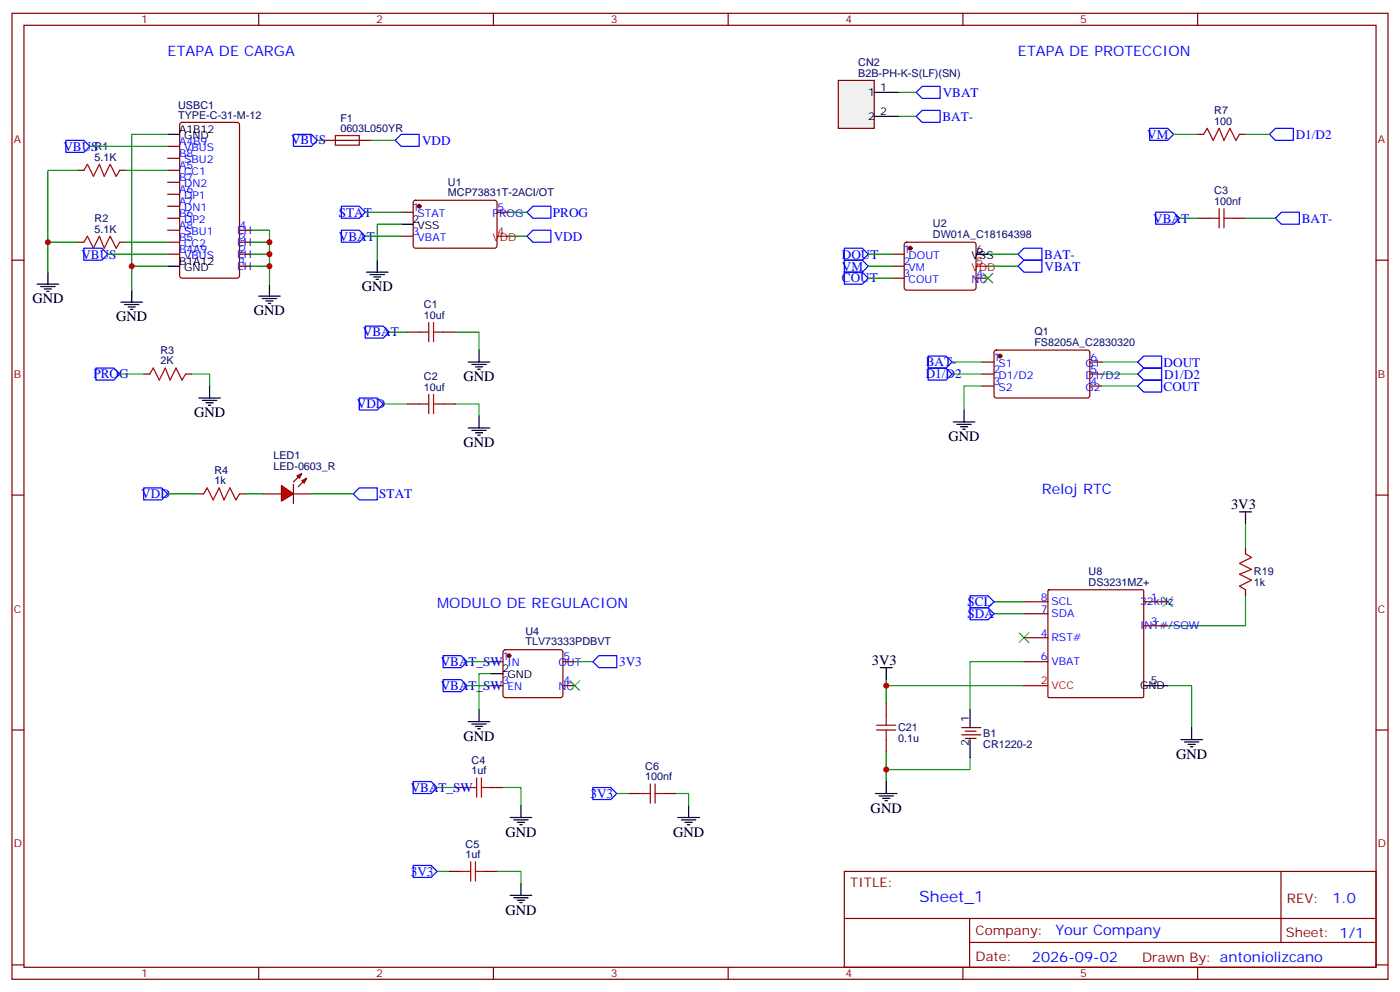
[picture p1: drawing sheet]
<svg xmlns="http://www.w3.org/2000/svg" width="412mm" height="292mm" viewBox="0 0 412 292" stroke-linecap="round" stroke-linejoin="round" font-family="sans-serif">
<g fill="none" stroke="#870000" stroke-width=".35">
<path d="M3.5 3.9h405.4v284.4h-405.4zM7.1 7.4h398.2v277.3h-398.2zM76.2 3.9v3.5M145.3 3.9v3.5M214.5 3.9v3.5M283.6 3.9v3.5M352.8 3.9v3.5M53.2 36.2l.4-.2h16.2l.7 .4 .1 44.8-.5 .6-16.5 .1-.6-.5-.1-44.7zM22.9 50.1h1.8M35.3 50.1h1.7M49.4 43.1h3.5M49.4 46.6h3.5"/>
<path d="M49.4 50.1h3.5M49.4 53.7h3.5M49.4 57.2h3.5M95.2 41.3h14.2M121.9 59.2l.5-.3 23.6 .1 .4 .7-.1 12.9-.6 .5-23.6-.1-.4-.6v-12.7zM3.5 76.6h3.6M22.9 71.3h1.8M35.3 71.3h1.7M49.4 60.7h3.5M49.4 64.2h3.5M49.4 67.8h3.5M49.4 71.3h3.5"/>
<path d="M49.4 74.8h3.5M70.6 67.8h3.5M70.6 71.3h3.5M70.6 74.8h3.5M70.6 78.4h3.5M118.2 62.5h3.5M118.2 69.5h3.5M146.4 62.5h3.5M405.3 76.6h3.6M119.9 97.8h3.6M130.5 97.8h3.6M42.3 110.1h1.8"/>
<path d="M54.7 110.1h1.7M119.9 118.9h3.6M130.5 118.9h3.6M3.5 145.7h3.6M58.2 145.4h1.8M70.6 145.4h1.7M405.3 145.7h3.6M3.5 214.9h3.6M405.3 214.9h3.6M248.7 256.5h156.6v28.2h-156.6zM377.3 256.5v20.9M248.7 270.4h156.5"/>
<path d="M285.6 277.4h119.6M285.6 270.4v14.1M3.5 284h3.6M76.2 284.7v3.6M145.3 284.7v3.6M214.5 284.7v3.6M283.6 284.7v3.6M352.8 284.7v3.6M405.3 284h3.6"/>
</g>
<path d="M49.4 39.5h3.5M49.4 78.4h3.5M118.2 66h3.5" fill="none" stroke="#000" stroke-width=".35"/>
<g fill="none" stroke="#a10000" stroke-width=".35">
<path d="M98.8 39.9h7v2.8h-7zM24.7 50.1l1.1-1.7 1.7 3.5 1.8-3.5 1.4 3.5 1.8-3.5 1.7 3.5 1.1-1.8M24.7 71.3l1.1-1.8 1.7 3.6 1.8-3.6 1.4 3.6 1.8-3.6 1.7 3.6 1.1-1.8M123.5 97.8h2.8M126.3 94.9v5.7M127.7 97.8h2.8M127.7 94.9v5.7M44.1 110.1l1.1-1.8 1.7 3.6 1.8-3.6 1.4 3.6 1.8-3.6 1.7 3.6 1.1-1.8M123.5 118.9h2.8M126.3 116.1v5.6M127.7 116.1v5.6M127.7 118.9h2.8"/>
<path d="M60 145.4l1-1.8 1.8 3.5 1.8-3.5 1.4 3.5 1.7-3.5 1.8 3.5 1.1-1.7"/>
</g>
<circle cx="123.5" cy="60.7" r=".53" fill="#870000" stroke="#870000" stroke-width=".35"/>
<path d="M146.4 69.5h3.5" fill="none" stroke="#f00" stroke-width=".35"/>
<g fill="#f00" stroke="#870000" stroke-width=".35">
<path d="M82.9 142.9l3.5 2.5-3.5 2.1z"/>
<path d="M86.4 142.6v5.6z"/>
</g>
<g fill="#870000" stroke="#870000" stroke-width=".35">
<path d="M86.4 141.9l1.4-1.5z"/>
<path d="M89.3 141.9l-1.5 1.4z"/>
</g>
<g fill="#f00" stroke="#870000" stroke-width=".35">
<path d="M87.5 140.1l1.4-.7-.7 1.4z"/>
<path d="M88.9 141.5l1.4-.7-.7 1.4z"/>
</g>
<g fill="none" stroke="#870000" stroke-width=".35">
<path d="M352.8 39.5h1.7M365.1 39.5h1.8M262.8 74.8h3.5M262.8 78.4h3.5M266.6 71.5l.5-.2 20 .1 .4 .6-.1 13-.6 .4-20-.1-.5-.6v-12.7zM352.8 64.2h3.5M363.4 64.2h3.5M262.8 81.9h3.5M287.5 81.9h3.5M289.3 106.6h3.5M289.3 110.1h3.5M289.3 113.6h3.5"/>
<path d="M293 103.3l.5-.3 27.1 .1 .4 .7v12.9l-.7 .5-27.1-.1-.4-.6v-12.7zM321 106.6h3.6M321 110.1h3.6M321 113.6h3.6M77.6 145.4h5.3M86.4 145.4h5.3"/>
</g>
<g fill="none" stroke="#00f" stroke-width=".35">
<path d="M86.4 39.5h5.3l1.8 1.8-1.8 1.8h-5.3zM271.6 25.4h5.3v3.6h-5.3l-1.7-1.8zM271.6 32.5h5.3v3.5h-5.3l-1.7-1.7zM338.7 37.8h5.3l1.7 1.7-1.7 1.8h-5.3zM373.9 39.5l1.8-1.7h5.3v3.5h-5.3zM19.4 41.3h5.3l1.8 1.8-1.8 1.7h-5.3zM116.4 41.3l1.8-1.8h5.3v3.6h-5.3zM24.7 73.1h5.3l1.7 1.7-1.7 1.8h-5.3zM100.5 67.8h5.3l1.8 1.7-1.8 1.8h-5.3zM100.5 60.7h5.3l1.8 1.8-1.8 1.7h-5.3zM155.2 62.5l1.8-1.8h5.3v3.5h-5.3zM157 67.8h5.3v3.5h-5.3l-1.8-1.8z"/>
<path d="M248.7 73.1h5.3l1.8 1.7-1.8 1.8h-5.3zM248.7 76.6h5.3l1.8 1.8-1.8 1.7h-5.3zM299.9 78.4l1.7-1.8h5.3v3.5h-5.3zM299.9 74.8l1.7-1.7h5.3v3.5h-5.3zM340.4 62.5h5.3l1.8 1.7-1.8 1.8h-5.3zM375.7 64.2l1.8-1.7h5.3v3.5h-5.3zM107.6 96h5.3l1.8 1.8-1.8 1.7h-5.3zM248.7 80.1h5.3l1.8 1.8-1.8 1.7h-5.3zM28.2 108.3h5.3l1.8 1.8-1.8 1.8h-5.3zM105.8 117.2h5.3l1.8 1.7-1.8 1.8h-5.3zM273.4 104.8h5.3l1.8 1.8-1.8 1.7h-5.3zM273.4 108.3h5.3l1.8 1.8-1.8 1.8h-5.3z"/>
<path d="M335.1 106.6l1.8-1.8h5.3v3.5h-5.3zM335.1 110.1l1.8-1.8h5.3v3.6h-5.3zM335.1 113.6l1.8-1.7h5.3v3.5h-5.3zM42.3 143.6h5.3l1.8 1.8-1.8 1.7h-5.3zM104.1 145.4l1.7-1.8h5.3v3.5h-5.3z"/>
</g>
<g fill="none" stroke="#008700" stroke-width=".35">
<path d="M49.4 39.5h-10.6v45.9M264.6 34.3h5.3M264.6 27.2h5.3M345.7 39.5h7.1M366.9 39.5h7M22.9 50.1h-8.8v30M26.5 43.1h22.9M37 50.1h12.4M93.5 41.3h1.7M14.1 71.3h8.8M31.7 74.8h17.7M37 71.3h12.4"/>
<path d="M38.8 78.4h10.6M74.1 67.8h5.3v15.8M74.1 74.8h5.3M74.1 78.4h5.3M74.1 71.3h5.3M107.6 69.5h10.6M107.6 62.5h10.6M118.2 66h-7.1v10.6M149.9 69.5h5.3M149.9 62.5h5.3M255.8 74.8h7M255.8 78.4h7"/>
<path d="M291 74.8h8.9M291 78.4h8.9M347.5 64.2h5.3M366.9 64.2h8.8M114.7 97.8h5.2M134.1 97.8h7v5.2M255.8 81.9h7M35.3 110.1h7M56.4 110.1h5.3v3.5M112.9 118.9h7M134.1 118.9h7v3.5M280.5 110.1h8.8"/>
<path d="M280.5 106.6h8.8M289.3 113.6h-5.3v7.1M324.6 110.1h10.5M324.6 106.6h10.5M324.6 113.6h10.5M49.4 145.4h8.8M72.3 145.4h5.3M91.7 145.4h12.4"/>
</g>
<g fill="none" stroke="#000" stroke-width=".35">
<path d="M111.1 76.6v3.5M287.5 74.8h3.5M10.9 83.6h6.4M12 84.3h4.2M13.1 85.1h2.1M13.8 85.8h.7M14.1 80.1v3.5M35.6 88.9h6.4M36.7 89.6h4.2M37.7 90.3h2.2M38.5 91.1h.7M38.8 85.4v3.5"/>
<path d="M76.2 87.2h6.3M77.3 87.9h4.2M78.3 88.6h2.1M79 89.3h.7M79.4 83.6v3.6M107.9 80.1h6.4M109 80.8h4.2M110.1 81.5h2.1M110.8 82.2h.7M58.6 117.2h6.3M59.6 117.9h4.3M60.7 118.6h2.1"/>
<path d="M61.4 119.3h.7M61.7 113.6v3.6M137.9 106.6h6.4M139 107.3h4.2M140.1 108h2.1M140.8 108.7h.7M141.1 103v3.6M137.9 126h6.4M139 126.7h4.2M140.1 127.4h2.1M140.8 128.1h.7M141.1 122.4v3.6"/>
<path d="M280.8 124.2h6.4M281.9 124.9h4.2M282.9 125.6h2.1M283.6 126.3h.7M284 120.7v3.5"/>
</g>
<g fill="#870000" stroke="#870000" stroke-width=".35">
<circle cx="268.1" cy="73.1" r=".53"/>
<circle cx="294.6" cy="104.8" r=".53"/>
</g>
<path d="M287.5 78.4h3.5" fill="none" stroke="#f00" stroke-width=".35"/>
<path d="M354.5 39.5l1.1-1.7 1.8 3.5 1.7-3.5 1.4 3.5 1.8-3.5 1.8 3.5 1-1.8M356.3 64.2h2.8M359.1 61.4v5.7M360.5 64.2h2.9M360.5 61.4v5.7" fill="none" stroke="#a10000" stroke-width=".35"/>
<path d="M289.6 80.5l2.9 2.8M292.5 80.5l-2.9 2.8" fill="none" stroke="#3c3" stroke-width=".35"/>
<path d="M246.9 23.7h10.6v14.1h-10.6z" fill="#f0f0f0" stroke="#870000" stroke-width=".35"/>
<g fill="none" stroke="#000" stroke-width=".35">
<path d="M257.5 27.2h7.1M257.5 34.3h7.1M365.1 150.7h3.6M366.9 150.7v3.5M144.6 198.3h3.6M259.3 196.5h3.5M261.1 196.5v3.6M137.9 212.4h6.4M139 213.1h4.2M140.1 213.8h2.1M140.8 214.5h.7M141.1 208.9v3.5"/>
<path d="M285.8 208.9v5.3M285.8 217.7v5.3M336.9 201.8h7.1M347.8 217.7h6.4M348.9 218.4h4.2M350 219.1h2.1M350.7 219.8h.7M351 214.2v3.5M153.5 237.1v3.5M202.8 237.1v3.5M257.9 233.6h6.3M258.9 234.3h4.3"/>
<path d="M260 235h2.1M260.7 235.7h.7M261.1 230v3.6M150.3 240.6h6.3M151.3 241.3h4.3M152.4 242h2.1M153.1 242.7h.7M199.7 240.6h6.3M200.7 241.3h4.3M201.8 242h2.1M202.5 242.7h.7M150.3 263.6h6.3"/>
<path d="M151.3 264.3h4.3M152.4 265h2.1M153.1 265.7h.7M153.5 260v3.6"/>
</g>
<g fill="none" stroke="#870000" stroke-width=".35">
<path d="M301.6 177.1h7.1M308.7 173.8l.3-.2h27.5l.4 .2v31.2l-.2 .3-27.7 .1-.3-.2zM336.9 177.1h7.1M366.9 161.3v1.7M366.9 173.6v1.8M144.6 194.8h3.6M148.4 191.4l.5-.2h16.2l.5 .2 .2 .5v12.7l-.2 .5-.5 .3h-16.2l-.5-.3-.2-.5v-12.7zM165.8 194.8h3.5M301.6 194.8h7.1M301.6 187.7h7.1M301.6 180.7h7.1M336.9 184.2h7.1"/>
<path d="M144.6 201.8h3.6M165.8 201.8h3.5M261.1 207.1v3.5M261.1 217.7v3.5M283.3 214.2h5.6M283.3 216.3h5.6M284.3 215.2h3.2M284.3 217.3h3.2M134.1 231.8h3.5M144.6 231.8h3.6M185.2 233.6h3.5M195.8 233.6h3.5"/>
<path d="M132.3 256.5h3.5M142.9 256.5h3.5"/>
</g>
<circle cx="149.9" cy="193" r=".53" fill="#870000" stroke="#870000" stroke-width=".35"/>
<g fill="none" stroke="#a10000" stroke-width=".35">
<path d="M366.9 163l1.8 1.1-3.6 1.7 3.6 1.8-3.6 1.4 3.6 1.8-3.6 1.7 1.8 1.1M258.2 214.9h5.7M258.2 213.5h5.7M261.1 210.6v2.9M261.1 214.9v2.8M137.6 231.8h2.8M140.4 229v5.6M141.8 231.8h2.8M141.8 229v5.6M188.7 233.6h2.9M191.6 230.8v5.6M193 233.6h2.8"/>
<path d="M193 230.8v5.6M135.8 256.5h2.8M138.6 253.7v5.6M140.1 256.5h2.8M140.1 253.7v5.6"/>
</g>
<path d="M285.8 178.9h5.2l1.8 1.8-1.8 1.7h-5.2zM285.8 175.4h5.2l1.8 1.7-1.8 1.8h-5.2zM130.5 193h5.3l1.8 1.8-1.8 1.7h-5.3zM174.6 194.8l1.8-1.8h5.3v3.5h-5.3zM130.5 200.1h5.3l1.8 1.7-1.8 1.8h-5.3zM121.7 230h5.3l1.8 1.8-1.8 1.8h-5.3zM174.6 231.8h5.3l1.8 1.8-1.8 1.7h-5.3zM121.7 254.7h5.3l1.8 1.8-1.8 1.8h-5.3z" fill="none" stroke="#00f" stroke-width=".35"/>
<g fill="none" stroke="#008700" stroke-width=".35">
<path d="M109.4 41.3h7M366.9 154.2v7.1M292.8 177.1h8.8M366.9 175.4v8.8h-22.9M137.6 194.8h7M144.6 198.3h-3.5v10.6M169.3 194.8h5.3M292.8 180.7h8.8M301.6 194.8h-15.8v14.1M137.6 201.8h7M261.1 201.8h40.5M261.1 200.1v7"/>
<path d="M344 201.8h7v12.4M128.8 231.8h5.3M148.2 231.8h5.3v5.3M181.7 233.6h3.5M199.3 233.6h3.5v3.5M261.1 221.2v8.8M285.8 223v3.5h-24.7M128.8 256.5h3.5M146.4 256.5h7.1v3.5"/>
</g>
<path d="M342.5 175.7l2.9 2.8M345.4 175.7l-2.9 2.8M300.2 186.3l2.8 2.8M303 186.3l-2.8 2.8M167.9 200.4l2.8 2.8M170.7 200.4l-2.8 2.8" fill="none" stroke="#3c3" stroke-width=".35"/>
<path d="M301.6 201.8h7.1" fill="none" stroke="#f00" stroke-width=".35"/>
<g fill="#c00">
<circle cx="38.8" cy="78.4" r=".88"/>
<circle cx="79.4" cy="71.3" r=".88"/>
<circle cx="79.4" cy="74.8" r=".88"/>
<circle cx="79.4" cy="78.4" r=".88"/>
<circle cx="14.1" cy="71.3" r=".88"/>
<circle cx="261.1" cy="226.5" r=".88"/>
<circle cx="261.1" cy="201.8" r=".88"/>
</g>
<text font-size="4.6" fill="#00f" x="270.8" y="265.5">Sheet_1</text>
<g font-size="4.2" fill="#00f">
<text x="49.4" y="16.6">ETAPA DE CARGA</text>
<text x="299.9" y="16.6">ETAPA DE PROTECCION</text>
<text x="306.9" y="145.4">Reloj RTC</text>
<text x="128.8" y="178.9">MODULO DE REGULACION</text>
<text x="392.5" y="265.8">1.0</text>
<text x="310.9" y="275.3">Your Company</text>
<text x="304" y="283.1">2026-09-02</text>
</g>
<g font-size="4.2">
<text x="9.5" y="89.3">GND</text>
<text x="106.5" y="85.8">GND</text>
<text x="34.2" y="94.6">GND</text>
<text x="74.8" y="92.8">GND</text>
<text x="136.5" y="112.2">GND</text>
<text x="57.1" y="122.8">GND</text>
<text x="136.5" y="131.6">GND</text>
<text x="279.4" y="129.9">GND</text>
<text x="362.7" y="150">3V3</text>
<text x="256.8" y="195.8">3V3</text>
<text x="136.5" y="218.1">GND</text>
<text x="346.4" y="223.3">GND</text>
<text x="256.5" y="239.2">GND</text>
<text x="148.9" y="246.3">GND</text>
<text x="198.3" y="246.3">GND</text>
<text x="148.9" y="269.2">GND</text>
</g>
<g font-size="3.9" fill="#00f">
<text x="277.7" y="28.5">VBAT</text>
<text x="277.6" y="35.6">BAT-</text>
<text x="338" y="40.8">VM</text>
<text x="381.7" y="40.9">D1/D2</text>
<text x="18.7" y="44.3">VBUS</text>
<text x="85.7" y="42.5">VBUS</text>
<text x="124.3" y="42.6">VDD</text>
<text x="99.8" y="63.7">STAT</text>
<text x="162.9" y="63.7">PROG</text>
<text x="339.7" y="65.5">VBAT</text>
<text x="383.5" y="65.6">BAT-</text>
<text x="99.8" y="70.8">VBAT</text>
<text x="163.1" y="70.8">VDD</text>
<text x="24" y="76.1">VBUS</text>
<text x="248" y="76.1">DOUT</text>
<text x="307.6" y="76.2">BAT-</text>
<text x="248" y="79.6">VM</text>
<text x="248" y="83.1">COUT</text>
<text x="307.7" y="79.7">VBAT</text>
<text x="106.9" y="99">VBAT</text>
<text x="272.7" y="107.8">BAT-</text>
<text x="27.5" y="111.4">PROG</text>
<text x="272.7" y="111.4">D1/D2</text>
<text x="342.8" y="108">DOUT</text>
<text x="342.9" y="111.4">D1/D2</text>
<text x="342.8" y="115">COUT</text>
<text x="105.1" y="120.2">VDD</text>
<text x="41.6" y="146.6">VDD</text>
<text x="111.7" y="146.6">STAT</text>
<text x="285" y="178.3">SCL</text>
<text x="285" y="181.8">SDA</text>
<text x="129.8" y="196">VBAT_SW</text>
<text x="182.4" y="196">3V3</text>
<text x="129.8" y="203.1">VBAT_SW</text>
<text x="121" y="233.1">VBAT_SW</text>
<text x="173.9" y="234.8">3V3</text>
<text x="121" y="257.8">3V3</text>
</g>
<g font-size="3.9" fill="#800">
<text x="250.5" y="261.1">TITLE:</text>
<text x="379.1" y="265.8">REV:</text>
<text x="287.4" y="275.3">Company:</text>
<text x="378.7" y="275.9">Sheet: 1/1</text>
<text x="287.4" y="283">Date:</text>
<text x="336.4" y="283.1">Drawn By: antoniolizcano</text>
</g>
<g font-size="3.2" fill="#800">
<text x="41.6" y="6.9">1</text>
<text x="110.8" y="6.9">2</text>
<text x="179.9" y="6.9">3</text>
<text x="249.1" y="6.9">4</text>
<text x="318.2" y="6.9">5</text>
<text x="4.1" y="42">A</text>
<text x="405.9" y="42">A</text>
<text x="4.1" y="111.2">B</text>
<text x="405.9" y="111.2">B</text>
<text x="4.1" y="180.3">C</text>
<text x="405.9" y="180.3">C</text>
<text x="4.1" y="249.4">D</text>
<text x="405.9" y="249.4">D</text>
<text x="41.6" y="287.7">1</text>
<text x="110.8" y="287.7">2</text>
<text x="179.9" y="287.7">3</text>
<text x="249.1" y="287.7">4</text>
<text x="318.2" y="287.7">5</text>
</g>
<g font-size="3.2" fill="#000080">
<text x="252.8" y="22.6">B2B-PH-K-S(LF)(SN)</text>
<text x="252.8" y="19.5">CN2</text>
<text x="52.5" y="35">TYPE-C-31-M-12</text>
<text x="52.5" y="32">USBC1</text>
<text x="100.3" y="35.8">F1</text>
<text x="357.7" y="33.5">R7</text>
<text x="100.3" y="38.8">0603L050YR</text>
<text x="357.7" y="36.7">100</text>
<text x="27.9" y="47.3">5.1K</text>
<text x="27.9" y="44.1">R1</text>
<text x="131.9" y="57.8">MCP73831T-2ACI/OT</text>
<text x="131.9" y="54.6">U1</text>
<text x="357.7" y="57.1">C3</text>
<text x="27.9" y="65.3">R2</text>
<text x="357.7" y="60.4">100nf</text>
<text x="27.9" y="68.5">5.1K</text>
<text x="274.8" y="70">DW01A_C18164398</text>
<text x="274.8" y="66.8">U2</text>
<text x="124.9" y="93.9">10uf</text>
<text x="124.9" y="90.7">C1</text>
<text x="304.7" y="101.8">FS8205A_C2830320</text>
<text x="304.7" y="98.6">Q1</text>
<text x="47.3" y="107.3">2K</text>
<text x="47.3" y="104.1">R3</text>
<text x="124.9" y="111.9">C2</text>
<text x="124.9" y="115">10uf</text>
<text x="80.5" y="135.1">LED1</text>
<text x="63.2" y="142.6">1k</text>
<text x="63.2" y="139.4">R4</text>
<text x="80.5" y="138.3">LED-0603_R</text>
<text x="320.7" y="172.5">DS3231MZ+</text>
<text x="320.7" y="169.4">U8</text>
<text x="369.4" y="172.5">1k</text>
<text x="369.4" y="169.4">R19</text>
<text x="154.8" y="190">TLV73333PDBVT</text>
<text x="154.8" y="186.9">U4</text>
<text x="264.6" y="215.2">C21</text>
<text x="264.6" y="218.4">0.1u</text>
<text x="289.6" y="220.2">CR1220-2</text>
<text x="289.6" y="217">B1</text>
<text x="138.9" y="227.9">1uf</text>
<text x="138.9" y="224.9">C4</text>
<text x="190.1" y="226.7">C6</text>
<text x="190.1" y="229.7">100nf</text>
<text x="137.2" y="249.6">C5</text>
<text x="137.2" y="252.6">1uf</text>
</g>
<g font-size="3.2">
<text x="255.8" y="28.3">1</text>
<text x="259.3" y="26.8">1</text>
<text x="255.8" y="35.3">2</text>
<text x="259.3" y="33.9">2</text>
<text x="52.7" y="39.2">A1B12</text>
<text x="54.2" y="41">GND</text>
<text x="121.5" y="65.7">2</text>
<text x="123" y="67.4">VSS</text>
<text x="52.7" y="78">B1A12</text>
<text x="286.2" y="76.2">VSS</text>
<text x="287.7" y="74.5">6</text>
<text x="54.2" y="79.8">GND</text>
<text x="148" y="197.9">2</text>
<text x="149.5" y="199.7">GND</text>
<text x="335.8" y="202.9">GND</text>
<text x="339" y="201.5">5</text>
<text x="285.4" y="212.4" transform="rotate(-90 285.4 212.4)">1</text>
<text x="285.4" y="219.5" transform="rotate(-90 285.4 219.5)">2</text>
</g>
<g font-size="3.2" fill="#00f">
<text x="52.7" y="42.7">A4B9</text>
<text x="52.7" y="46.2">B8</text>
<text x="54.2" y="44.5">VBUS</text>
<text x="52.7" y="49.8">A5</text>
<text x="52.7" y="53.3">B7</text>
<text x="54.2" y="48">SBU2</text>
<text x="54.2" y="51.5">CC1</text>
<text x="52.7" y="56.8">A6</text>
<text x="54.2" y="55.1">DN2</text>
<text x="54.2" y="58.6">DP1</text>
<text x="52.7" y="60.4">A7</text>
<text x="52.7" y="63.9">B6</text>
<text x="54.2" y="62.1">DN1</text>
<text x="54.2" y="65.7">DP2</text>
<text x="121.5" y="62.1">1</text>
<text x="123" y="63.9">STAT</text>
<text x="145.1" y="63.9">PROG</text>
<text x="146.6" y="62.1">5</text>
<text x="52.7" y="67.4">A8</text>
<text x="52.7" y="70.9">B5</text>
<text x="54.2" y="69.2">SBU1</text>
<text x="69.8" y="68.8">EH</text>
<text x="70.6" y="67.4">4</text>
<text x="70.6" y="70.9">3</text>
<text x="121.5" y="69.2">3</text>
<text x="123" y="70.9">VBAT</text>
<text x="52.7" y="74.5">B4A9</text>
<text x="54.2" y="72.7">CC2</text>
<text x="54.2" y="76.2">VBUS</text>
<text x="69.8" y="72.4">EH</text>
<text x="69.8" y="75.9">EH</text>
<text x="70.6" y="74.5">2</text>
<text x="70.6" y="78">1</text>
<text x="266.2" y="74.5">1</text>
<text x="266.2" y="78">2</text>
<text x="267.7" y="76.2">DOUT</text>
<text x="69.8" y="79.4">EH</text>
<text x="266.2" y="81.5">3</text>
<text x="267.7" y="79.8">VM</text>
<text x="267.7" y="83.3">COUT</text>
<text x="286.2" y="83.3">NC</text>
<text x="287.7" y="81.5">4</text>
<text x="292.6" y="106.2">1</text>
<text x="294.1" y="108">S1</text>
<text x="319.7" y="108">G1</text>
<text x="321.2" y="106.2">6</text>
<text x="292.6" y="109.7">2</text>
<text x="292.6" y="113.3">3</text>
<text x="294.1" y="111.5">D1/D2</text>
<text x="319.7" y="111.5">D1/D2</text>
<text x="321.2" y="113.3">4</text>
<text x="321.2" y="109.7">5</text>
<text x="294.1" y="115">S2</text>
<text x="319.7" y="115">G2</text>
<text x="306.6" y="176.8">8</text>
<text x="309.7" y="178.2">SCL</text>
<text x="335.8" y="178.2">32kHz</text>
<text x="339" y="176.8">1</text>
<text x="306.6" y="180.3">7</text>
<text x="309.7" y="181.7">SDA</text>
<text x="335.8" y="185.2">INT#/SQW</text>
<text x="339" y="183.8">3</text>
<text x="306.6" y="187.4">4</text>
<text x="309.7" y="188.8">RST#</text>
<text x="148" y="194.4">1</text>
<text x="149.5" y="196.2">IN</text>
<text x="164.5" y="196.2">OUT</text>
<text x="166" y="194.4">5</text>
<text x="306.6" y="194.4">6</text>
<text x="309.7" y="195.8">VBAT</text>
<text x="148" y="201.5">3</text>
<text x="149.5" y="203.2">EN</text>
<text x="164.5" y="203.2">NC</text>
<text x="166" y="201.5">4</text>
</g>
<g font-size="3.2" fill="#f00">
<text x="145.1" y="70.9">VDD</text>
<text x="146.6" y="69.2">4</text>
<text x="287.7" y="78">5</text>
<text x="286.2" y="79.8">VDD</text>
<text x="306.6" y="201.5">2</text>
<text x="309.7" y="202.9">VCC</text>
</g>
</svg>
